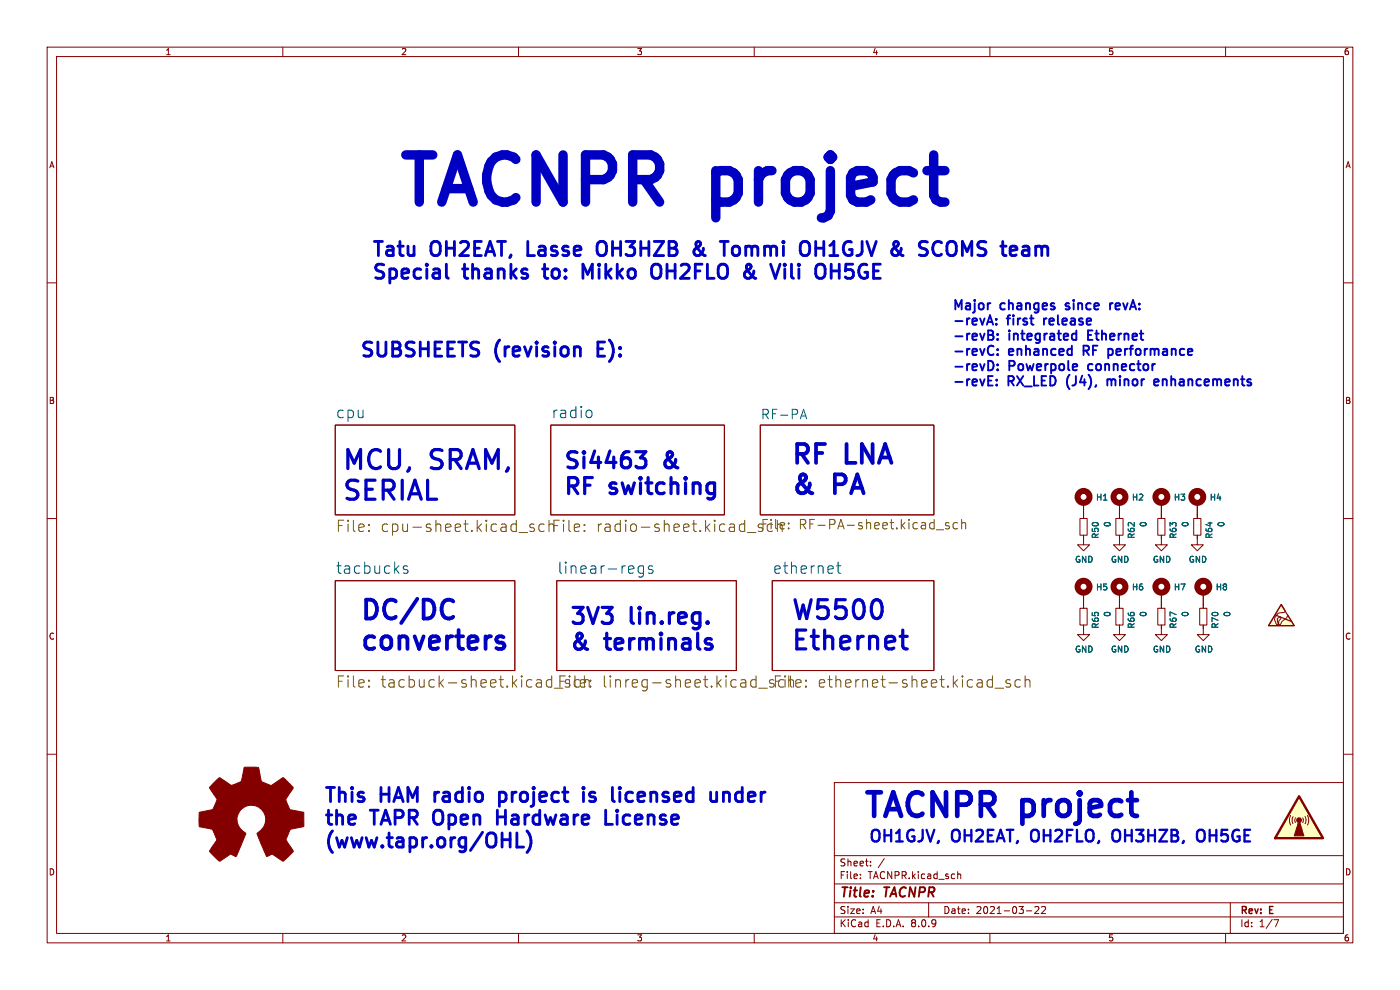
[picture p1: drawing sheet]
<svg xmlns="http://www.w3.org/2000/svg" width="297mm" height="210mm" viewBox="0 0 297 210" stroke-linecap="round" stroke-linejoin="round" font-family="sans-serif">
<g fill="none" stroke="#840000" stroke-width=".21">
<path d="M10 10h277v190h-277zM12 12h273v186h-273zM60 10v2M110 10v2M160 10v2M210 10v2M260 10v2M10 60h2M285 60h2M71.1 90.2h38.1v19h-38.1zM116.8 90.2h36.9v19h-36.9zM161.3 90.2h36.8v19h-36.8z"/>
<path d="M10 110h2M229.1 110h1.5v3.5h-1.5zM229.9 113.5v2.1h1.2l-1.2 1.2-1.3-1.2h1.3M229.9 106.7v3.3M236.7 110h1.6v3.5h-1.6zM237.5 113.5v2.1h1.3l-1.3 1.2-1.3-1.2h1.3M237.5 106.7v3.3M245.6 110h1.5v3.5h-1.5zM246.4 113.5v2.1h1.2l-1.2 1.2-1.3-1.2h1.3M246.4 106.7v3.3M253.2 110h1.6v3.5h-1.6zM254 113.5v2.1h1.3l-1.3 1.2-1.3-1.2h1.3"/>
<path d="M254 106.7v3.3M285 110h2M71.1 123.2h38.1v19h-38.1zM118.1 123.2h38.1v19h-38.1zM163.8 123.2h34.3v19h-34.3zM229.1 129h1.5v3.6h-1.5zM229.9 132.6v2h1.2l-1.2 1.3-1.3-1.3h1.3M229.9 125.7v3.3M236.7 129h1.6v3.6h-1.6zM237.5 132.6v2h1.3l-1.3 1.3-1.3-1.3h1.3M237.5 125.7v3.3M246.4 133.4v1.2h1.2l-1.2 1.3-1.3-1.3h1.3"/>
<path d="M246.4 125.7v2.6M254.5 129h1.5v3.6h-1.5zM255.3 132.6v2h1.2l-1.2 1.3-1.3-1.3h1.3M255.3 125.7v3.3M10 160h2M177 166h108v32h-108zM285 160h2M60 198v2M110 198v2M160 198v2M177 194.5h108M177 191.5h108"/>
<path d="M177 187.5h108M177 181.5h108M182.5 186.3v.1M182.5 185.5v.1M184.7 183.6v.1M184.7 182.8v.1M187.6 182.1l-1.3 2M197 191.5v3M203.2 184.9v1.5M203.2 185.5l.2-.1 .3 .1 .1 .9M210 198v2M217.7 193.2h1.2"/>
<path d="M219.5 192.4l.6-.1 .3 .4-.9 1.1h.9M221 192.4l.5-.1 .3 .4-.9 1.1h.9M260 198v2M261 191.5v6.5M270.2 195.1h1l-.6 1.5"/>
</g>
<path d="M125.1 87l.5 .5v.6l-.5 .5M170 88.3h.9M170.5 86.8l.6 2M177.8 119.2v2.1l.1 .2 .5 .1M86.5 120.1l-.6-.1-.4 .4 .2 .3 .8 .2 .1 .3-.1 .3-.3 .1-.7-.1M136.5 120.1l-.7-.1-.4 .5v.7l.2 .3 .2 .1 .7-.1M136.5 120v2a.65 .65 0 0 1-1 .3M138.4 120.1l-.5-.1-.4 .4 .2 .3 .7 .2 .2 .3-.2 .3-.2 .1-.7-.1M177.5 120h.9" fill="none" stroke="#006464" stroke-width=".21"/>
<g fill="none" stroke="#725600" stroke-width=".21">
<path d="M78.3 112.5l.1 .1-.1 .1M78.3 111.3l.1 .1-.1 .1M110.1 113h1.8M113.3 111.3l-.6-.1-.3 .3 .1 .3 .8 .3 .1 .2-.1 .3-.2 .1-.7-.1M115.4 111.3l-.6-.1-.5 .4v.7l.2 .3 .3 .1 .6-.1M124 112.5l.1 .1-.1 .1M124 111.3l.1 .1-.1 .1M158.6 113h1.8M167.3 112v.2M167.3 111v.1M198.7 112.4h1.5M201.3 111l-.4-.1-.3 .2 .1 .3 .6 .2v.5h-.7"/>
<path d="M203.1 111l-.5-.1-.4 .3v.6l.2 .3h.7M204 111a.5 .5 0 0 1 .9 .1v1.1M204 110.2v2M78.3 145.5l.1 .2-.1 .1M78.3 144.3l.1 .1-.1 .1M125.3 145.5l.1 .2-.1 .1M125.3 144.3l.1 .1-.1 .1M161 146h1.8M171 145.5l.1 .2-.1 .1M171 144.3l.1 .1-.1 .1M211.1 146h1.8M214.3 144.3l-.6-.1-.3 .3 .1 .4 .8 .2 .1 .2-.1 .4-.2 .1-.7-.1"/>
<path d="M216.5 144.3l-.7-.1-.5 .4v.7l.2 .4 .3 .1 .7-.1M217.5 144.4a.59 .59 0 0 1 1 .1v1.3M217.5 143.4v2.4"/>
</g>
<path d="M45.6 165.8l1-.9 .8 .6a3.6 3.6 0 0 0 1.9 1l1.9-.7 .6-3h2.9a.92 .92 0 0 1 .3 1l.5 2 2 .8 2.6-1.7 2.1 2.1-1.6 2.7 .9 2.1 2.9 .5 .1 3-2.9 .6-.9 2.3 1.5 2.3-2.1 2.2-2.4-1.5-1.2 .5-2-4.9a3.1 3.1 0 0 0 1.8-3.4 3.1 3.1 0 0 0-3-2.6 3.1 3.1 0 0 0-3 2.4 3.1 3.1 0 0 0 1.7 3.5l.2 .1-2.1 4.9-1.2-.5-2.3 1.5-2.1-2v-.3l1.5-2.2-.9-2.3-2.8-.5-.1-1 .1-2.1 2.8-.6 .9-2-1.5-2.5a.87 .87 0 0 1 .6-.9z" fill="#840000" stroke="#840000" stroke-width=".21"/>
<g fill="none" stroke="#840000" stroke-width="1.3">
<circle cx="229.9" cy="105.4" r="1.27"/>
<circle cx="237.5" cy="105.4" r="1.27"/>
<circle cx="246.4" cy="105.4" r="1.27"/>
<circle cx="254" cy="105.4" r="1.27"/>
<circle cx="229.9" cy="124.5" r="1.27"/>
<circle cx="237.5" cy="124.5" r="1.27"/>
<circle cx="246.4" cy="124.5" r="1.27"/>
<circle cx="255.3" cy="124.5" r="1.27"/>
</g>
<path d="M275.6 168.9l5.1 8.9h-10.2z" fill="#ffffc2"/>
<path d="M245.6 129h1.5v3.6h-1.5zM246.4 128.3v.7M246.4 132.6v.8M273.8 173l-.3 1 .3 1M274.3 173.2l-.2 .8 .2 .8M274.8 173.5l-.1 .4 .1 .6M276.4 173.5l.1 .5-.1 .5M276.9 173.2l.2 .8-.2 .8M277.4 173l.2 1-.2 1" fill="none" stroke="#840000" stroke-width=".21"/>
<g fill="#840000" stroke="#840000" stroke-width=".21">
<path d="M275.6 174l1 3.3h-2z"/>
<circle cx="275.6" cy="174" r=".51"/>
</g>
<path d="M275.6 168.9l5.1 8.9h-10.2z" fill="none" stroke="#840000" stroke-width=".51"/>
<path d="M271.8 128.2l.9 1.5a1.73 1.73 0 0 1-1.5 .4l-.3 .4a1.08 1.08 0 0 0-.3 1.6l.2 .4h.2l.1-.4-.2-.8 .3-.2a.31 .31 0 0 1 .5-.1 .31 .31 0 0 1-.2 .5l-.2 .2v.6l.1 .3 .2-.1a3.3 3.3 0 0 1 1.4-1.5l.3-.4 1.2 2.1h-5.4z" fill="#ffffc2"/>
<path d="M270.5 130.4l3.4 1.4M271.8 128.3l2.8 4.4h-5.5z" fill="none" stroke="#840000" stroke-width=".25"/>
<g fill="none" stroke="#840000" stroke-width=".21">
<path d="M229.9 106.7v3.3M229.9 113.5v.8M237.5 106.7v3.3M237.5 113.5v.8M246.4 106.7v3.3M246.4 113.5v.8M254 106.7v3.3M254 113.5v.8M229.9 125.7v3.3M229.9 132.6v.8M237.5 125.7v3.3M237.5 132.6v.8"/>
<path d="M246.4 125.7v3.3M246.4 132.6v.8M255.3 125.7v3.3M255.3 132.6v.8M271.8 128.2l.9 1.5a1.73 1.73 0 0 1-1.5 .4l-.3 .4a1.08 1.08 0 0 0-.3 1.6l.2 .4h.2l.1-.4-.2-.8 .3-.2a.31 .31 0 0 1 .5-.1 .31 .31 0 0 1-.2 .5l-.2 .2v.6l.1 .3 .2-.1a3.3 3.3 0 0 1 1.4-1.5l.3-.4 1.2 2.1h-5.4z"/>
</g>
<g fill="none" stroke="#0000c2" stroke-width=".6">
<path d="M94.7 56v2.6l.4 .4M112 51.2v3h1.4M115.1 57h1.1M125.7 56l-1 2.2-1-2.2v3M128.2 51.4a1 1 0 0 0-1-.1 1 1 0 0 0-.5 .9v1a1 1 0 0 0 .5 .9 1 1 0 0 0 1 0M139.5 56l.3 .2a2.13 2.13 0 0 1 0 2.7l-.9 .1M147.6 51.9a3.9 3.9 0 0 0 2 2.3M148.2 51.2l-.4 .2-.2 .2M148.6 51.8l-.2 .4-.9 .6M149.2 52.6a1.3 1.3 0 0 1-1.7 1.5M156.8 52.5a.81 .81 0 0 0-.8-.3 .81 .81 0 0 0-.7 .6v.8a.81 .81 0 0 0 .7 .6 .81 .81 0 0 0 .8-.3M160.2 59h.1"/>
<path d="M167.9 56v2.6l.4 .4M173 51.2v3M173 52.6h1.8M176.3 57.5h1.7M178 56v3M195 54.1l.5 .1M195 51.8l.3 .7M201 51.6a2.32 2.32 0 0 0 .3 2.5l.3 .1 .8-.1M220.1 52.2h.5l.4 .4M126.8 74h1M128.3 72.6h-1.5v3h1.5M92.2 168v2"/>
<path d="M92.4 168.3l-.2 .3M92.4 172a2.13 2.13 0 0 0 0 2.7M105.5 171.9v3M105.5 173.3h1.7M105.9 168v3M105.9 168.2l.9-.2 .6 .6M107.4 169.5l-.6 .5-.9-.1M109.7 176.7v3h1.4M111.9 176.4a3.5 3.5 0 0 1-.1 4.4M123.8 167v.3M123.8 168v2M123.8 167l-.2 .2 .2 .1"/>
<path d="M123.8 167l.1 .2-.1 .1M126.2 168.2l-.7-.2-.3 .2-.1 .4 .4 .4 .7 .2 .1 .3M126.3 169.6l-.4 .4-.8-.1M128.5 171.9v3h1.4M130.9 171.9v.3M130.9 172.9v2M130.9 171.9l-.1 .1 .1 .2M130.9 171.9l.2 .1-.2 .2M133.9 168h-.6l-.5 .6v.9l.1 .3 .4 .2h.6M153.5 168.3a.74 .74 0 0 1 1.3 .2v1.5M153.5 168v2"/>
</g>
<g fill="none" stroke="#0000c2" stroke-width=".4">
<path d="M210.7 71.2v.7M210.7 77v1.1M210.7 73.4l.1 .1M210.8 75.1l-.1 .1M211.4 68.7v.2M211.4 67.6v.2M211.6 71.9v.2M211.6 70.9v.2M211.6 74.1v.2M211.6 75.1v.2M211.6 77.3v.2M211.6 78.4v.2"/>
<path d="M221.5 67.5v1.4M221.6 67.7l-.1 .2M226 65.6h.2M226.1 64.4v.5M229.9 74.4h.7M230.6 73.3h-.7v2M230.8 71.1h.7M230.8 70.1v2h1M230.9 77.4v1M235.3 74l.6 .1 .2 .3M235.5 64.3v1.3M236.1 74.9l-.2 .3-.6 .1"/>
<path d="M236.1 64.3l-.4 .1-.2 .3M209.6 81.8h1M211.4 81.6v.2M211.4 80.5v.2M234.9 80.4v1.4M234.9 80.6a.5 .5 0 0 1 .9 .1M235.8 80.7v1.1M235.9 80.5l-.1 .2M245.1 80.4l.6 .1 .1 .4-1 .2M245.7 81.7l-.6 .1"/>
</g>
<path d="M134.9 95.8h2.1l-1.1 1.3a.92 .92 0 0 1 1.1 .7v.8l-.3 .5-.3 .1h-1M186.9 128l.2 .7-.2 1.8M190.9 135h1.6M191.7 137.5l.8 .2" fill="none" stroke="#0000c2" stroke-width=".68"/>
<path d="M218.7 176.9v.8l.4 .7M236 176.9v.8a.82 .82 0 0 0 .4 .7 .82 .82 0 0 0 .9 0M254 176.4a.83 .83 0 0 1 1-.4 .83 .83 0 0 1 .6 .9v.8a.83 .83 0 0 1-.6 .8 .83 .83 0 0 1-1-.4" fill="none" stroke="#0000c2" stroke-width=".49"/>
<path d="M95.4 127.2l.8 .4M96.2 130.8l-.8 .4M105.9 136.3h.5l.4 .2 .2 .6-.2 .4-.4 .1h-.7M105.9 135h.5l.4 .2" fill="none" stroke="#0000c2" stroke-width=".8"/>
<g font-size="13.9" fill="#0000c2">
<text x="83.8" y="44.2">TACNPR</text>
<text x="152.2" y="44.2">project</text>
</g>
<g font-size="7" fill="#0000c2">
<text x="182.9" y="173.7">TACNPR</text>
<text x="217" y="173.7">project</text>
</g>
<g font-size="5.6" fill="#0000c2">
<text x="72.4" y="99.9">MCU,</text>
<text x="91.5" y="99.9">SRAM,</text>
<text x="167.6" y="98.7">RF</text>
<text x="179.7" y="98.7">LNA</text>
<text x="72.4" y="106.4">SERIAL</text>
<text x="167.6" y="105.2">&amp;</text>
<text x="177.2" y="105.2">PA</text>
<text x="76.2" y="131.7">DC/DC</text>
<text x="167.6" y="131.7">W5500</text>
<text x="76.2" y="138.2">converters</text>
<text x="167.6" y="138.2">Ethernet</text>
</g>
<g font-size="4.7" fill="#0000c2">
<text x="119.4" y="99.7">Si4463</text>
<text x="141.2" y="99.7">&amp;</text>
<text x="119.4" y="105.2">RF</text>
<text x="129.7" y="105.2">switching</text>
<text x="120.6" y="132.7">3V3</text>
<text x="134" y="132.7">lin.reg.</text>
<text x="120.6" y="138.2">&amp;</text>
<text x="128.8" y="138.2">terminals</text>
</g>
<g font-size="4.2" fill="#0000c2">
<text x="78.7" y="54.6">Tatu</text>
<text x="78.7" y="59.4">Special</text>
<text x="91.6" y="54.6">OH2EAT,</text>
<text x="98.6" y="59.4">thanks</text>
<text x="113.3" y="54.6">Lasse</text>
<text x="116.8" y="59.4">to:</text>
<text x="126.2" y="59.4">Mikko</text>
<text x="129.3" y="54.6">OH3HZB</text>
<text x="142.1" y="59.4">OH2FLO</text>
<text x="150.9" y="54.6">&amp;</text>
<text x="158.1" y="54.6">Tommi</text>
<text x="162.8" y="59.4">&amp;</text>
<text x="170" y="59.4">Vili</text>
<text x="176" y="54.6">OH1GJV</text>
<text x="180.5" y="59.4">OH5GE</text>
<text x="196.5" y="54.6">&amp;</text>
<text x="203.7" y="54.6">SCOMS</text>
<text x="222.4" y="54.6">team</text>
<text x="76.2" y="76">SUBSHEETS</text>
<text x="105.2" y="76">(revision</text>
<text x="128.1" y="76">E):</text>
<text x="68.6" y="170.4">This</text>
<text x="80.9" y="170.4">HAM</text>
<text x="93.5" y="170.4">radio</text>
<text x="108.4" y="170.4">project</text>
<text x="127.5" y="170.4">is</text>
<text x="134.8" y="170.4">licensed</text>
<text x="156.8" y="170.4">under</text>
<text x="68.6" y="175.3">the</text>
<text x="79.1" y="175.3">TAPR</text>
<text x="93.4" y="175.3">Open</text>
<text x="108" y="175.3">Hardware</text>
<text x="132.2" y="175.3">License</text>
<text x="68.6" y="180.1">(www.tapr.org/OHL)</text>
</g>
<g font-size="3.4" fill="#0000c2">
<text x="184.1" y="178.8">OH1GJV,</text>
<text x="202.1" y="178.8">OH2EAT,</text>
<text x="219.9" y="178.8">OH2FLO,</text>
<text x="238.1" y="178.8">OH3HZB,</text>
<text x="257.1" y="178.8">OH5GE</text>
</g>
<g font-size="3.3" fill="#006464">
<text x="71.1" y="88.9">cpu</text>
<text x="116.8" y="88.9">radio</text>
<text x="71.1" y="121.9">tacbucks</text>
<text x="118.1" y="121.9">linear-regs</text>
<text x="163.8" y="121.9">ethernet</text>
</g>
<g font-size="3.3" fill="#725600">
<text x="71.1" y="113.1">File:</text>
<text x="80.5" y="113.1">cpu-sheet.kicad_sch</text>
<text x="116.8" y="113.1">File:</text>
<text x="126.3" y="113.1">radio-sheet.kicad_sch</text>
<text x="71.1" y="146.1">File:</text>
<text x="80.5" y="146.1">tacbuck-sheet.kicad_sch File:</text>
<text x="127.5" y="146.1">linreg-sheet.kicad_sch</text>
<text x="163.8" y="146.1">File:</text>
<text x="173.2" y="146.1">ethernet-sheet.kicad_sch</text>
</g>
<g font-size="2.8" fill="#0000c2">
<text x="201.9" y="65.9">Major</text>
<text x="212.4" y="65.9">changes</text>
<text x="227" y="65.9">since</text>
<text x="237.2" y="65.9">revA:</text>
<text x="201.9" y="69.1">-revA:</text>
<text x="213.9" y="69.1">first</text>
<text x="222.3" y="69.1">release</text>
<text x="201.9" y="72.4">-revB:</text>
<text x="201.9" y="75.6">-revC:</text>
<text x="214.2" y="72.4">integrated</text>
<text x="214.2" y="75.6">enhanced</text>
<text x="230.7" y="75.6">RF</text>
<text x="231.7" y="72.4">Ethernet</text>
<text x="236.8" y="75.6">performance</text>
<text x="201.9" y="78.8">-revD:</text>
<text x="201.9" y="82">-revE:</text>
<text x="214" y="82">RX_LED</text>
<text x="214.2" y="78.8">Powerpole</text>
<text x="227.2" y="82">(J4),</text>
<text x="231.8" y="78.8">connector</text>
<text x="236.6" y="82">minor</text>
<text x="247.4" y="82">enhancements</text>
</g>
<text font-size="2.8" fill="#006464" x="161.3" y="89.1">RF-PA</text>
<g font-size="2.8" fill="#725600">
<text x="161.3" y="112.6">File:</text>
<text x="169.3" y="112.6">RF-PA-sheet.kicad_sch</text>
</g>
<g font-size="2.8" fill="#840000">
<text x="178" y="190.9">Title:</text>
<text x="187.7" y="190.9">TACNPR</text>
</g>
<g font-size="2.1" fill="#840000">
<text x="178" y="184">Sheet:</text>
<text x="178" y="186.7">File:</text>
<text x="184.1" y="186.7">TACNPR.kicad_sch</text>
<text x="178" y="196.9">KiCad</text>
<text x="178" y="194.1">Size:</text>
<text x="184.7" y="194.1">A4</text>
<text x="185.7" y="196.9">E.D.A.</text>
<text x="193.3" y="196.9">8.0.9</text>
<text x="200" y="194.1">Date:</text>
<text x="207" y="194.1">2021-03-22</text>
<text x="263" y="194.3">Rev:</text>
<text x="263" y="196.9">Id:</text>
<text x="267.1" y="196.9">1/7</text>
<text x="269.4" y="194.3">E</text>
</g>
<g font-size="1.8" fill="#840000">
<text x="35" y="11.9">1</text>
<text x="85" y="11.9">2</text>
<text x="135" y="11.9">3</text>
<text x="185" y="11.9">4</text>
<text x="235" y="11.9">5</text>
<text x="285" y="11.9">6</text>
<text x="10.3" y="35.9">A</text>
<text x="285.3" y="35.9">A</text>
<text x="10.3" y="85.9">B</text>
<text x="285.3" y="85.9">B</text>
<text x="10.3" y="135.9">C</text>
<text x="285.3" y="135.9">C</text>
<text x="10.3" y="185.9">D</text>
<text x="285.3" y="185.9">D</text>
<text x="35" y="199.9">1</text>
<text x="85" y="199.9">2</text>
<text x="135" y="199.9">3</text>
<text x="185" y="199.9">4</text>
<text x="235" y="199.9">5</text>
<text x="285" y="199.9">6</text>
</g>
<g font-size="1.8" fill="#006464">
<text x="232.4" y="106.4">H1</text>
<text x="240" y="106.4">H2</text>
<text x="248.9" y="106.4">H3</text>
<text x="256.5" y="106.4">H4</text>
<text x="235.8" y="111.9" transform="rotate(-90 235.8 111.9)">0</text>
<text x="243.4" y="111.9" transform="rotate(-90 243.4 111.9)">0</text>
<text x="252.3" y="111.9" transform="rotate(-90 252.3 111.9)">0</text>
<text x="259.9" y="111.9" transform="rotate(-90 259.9 111.9)">0</text>
<text x="228" y="119.6">GND</text>
<text x="233.3" y="114.4" transform="rotate(-90 233.3 114.4)">R50</text>
<text x="235.6" y="119.6">GND</text>
<text x="240.9" y="114.4" transform="rotate(-90 240.9 114.4)">R62</text>
<text x="244.5" y="119.6">GND</text>
<text x="249.8" y="114.4" transform="rotate(-90 249.8 114.4)">R63</text>
<text x="252.1" y="119.6">GND</text>
<text x="257.4" y="114.4" transform="rotate(-90 257.4 114.4)">R64</text>
<text x="232.4" y="125.4">H5</text>
<text x="240" y="125.4">H6</text>
<text x="248.9" y="125.4">H7</text>
<text x="257.8" y="125.4">H8</text>
<text x="235.8" y="131" transform="rotate(-90 235.8 131)">0</text>
<text x="243.4" y="131" transform="rotate(-90 243.4 131)">0</text>
<text x="252.3" y="131" transform="rotate(-90 252.3 131)">0</text>
<text x="261.2" y="131" transform="rotate(-90 261.2 131)">0</text>
<text x="233.3" y="133.4" transform="rotate(-90 233.3 133.4)">R65</text>
<text x="240.9" y="133.4" transform="rotate(-90 240.9 133.4)">R66</text>
<text x="249.8" y="133.4" transform="rotate(-90 249.8 133.4)">R67</text>
<text x="258.7" y="133.4" transform="rotate(-90 258.7 133.4)">R70</text>
<text x="228" y="138.6">GND</text>
<text x="235.6" y="138.6">GND</text>
<text x="244.5" y="138.6">GND</text>
<text x="253.4" y="138.6">GND</text>
</g>
</svg>
